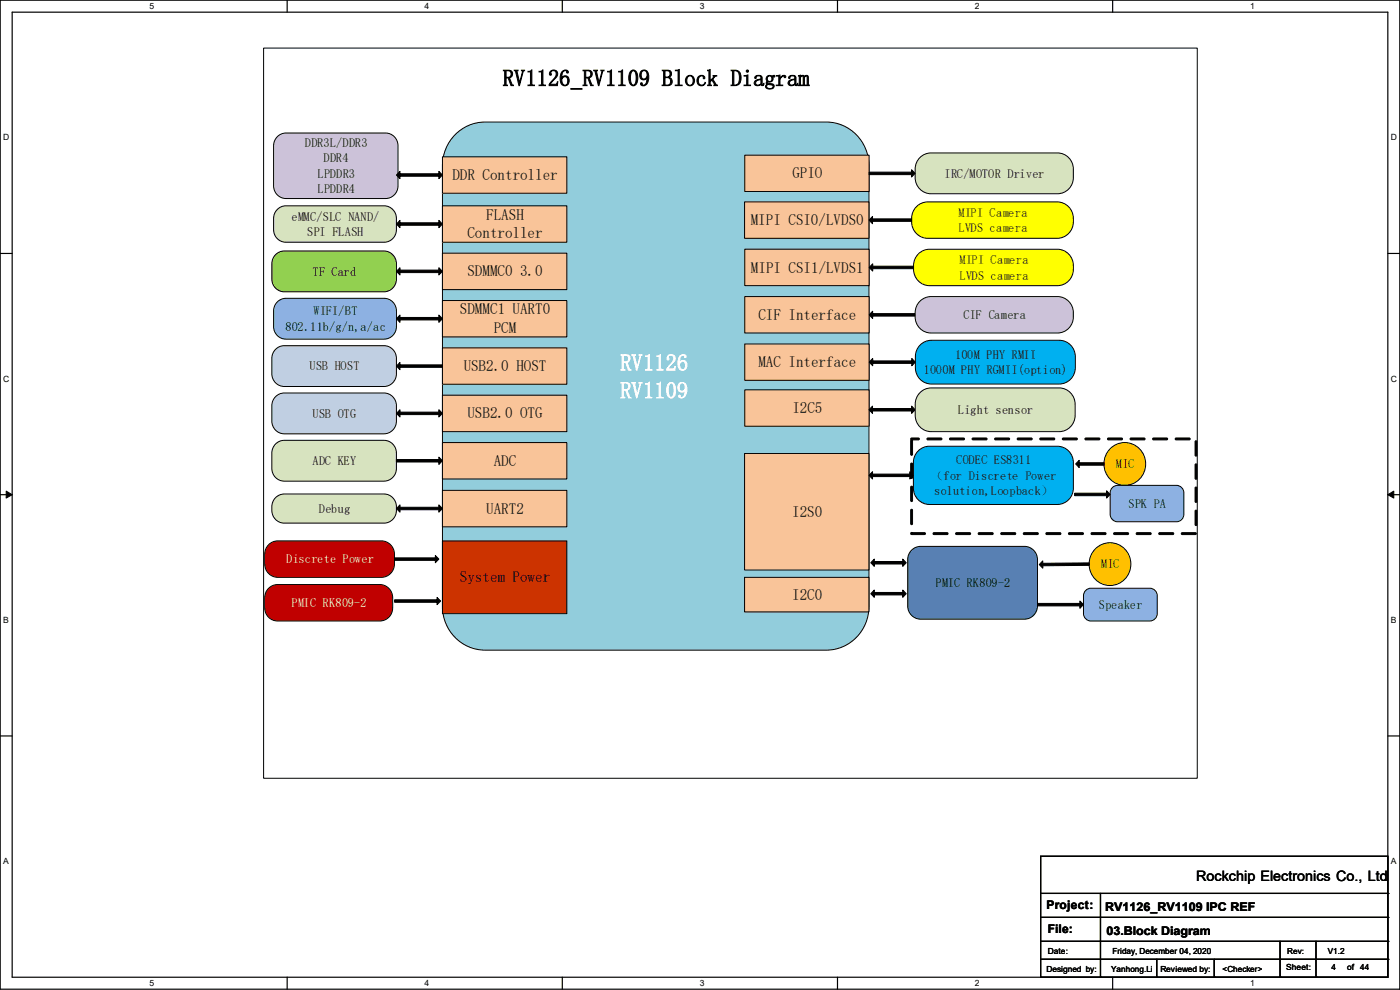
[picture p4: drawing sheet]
<svg xmlns="http://www.w3.org/2000/svg" width="297mm" height="210mm" viewBox="0 0 297 210" stroke-linecap="round" stroke-linejoin="round" font-family="sans-serif">
<path d="M0 0h297v209.8h-297zM2.6 2.6h291.8v204.7h-291.8z" fill="none" stroke="#000" stroke-width=".25"/>
<g fill="#fff">
<path d="M31.7 .3h1v2h-1z"/>
<path d="M31.7 207.6h1v1.9h-1z"/>
</g>
<path d="M60.9 0v2.6M60.9 207.3v2.5" fill="none" stroke="#000" stroke-width=".25"/>
<g fill="#fff">
<path d="M90.1 .3h1v2h-1z"/>
<path d="M90.1 207.6h1v1.9h-1z"/>
</g>
<path d="M119.3 0v2.6M119.3 207.3v2.5" fill="none" stroke="#000" stroke-width=".25"/>
<g fill="#fff">
<path d="M148.5 .3h.9v2h-.9z"/>
<path d="M148.5 207.6h.9v1.9h-.9z"/>
</g>
<path d="M177.7 0v2.6M177.7 207.3v2.5" fill="none" stroke="#000" stroke-width=".25"/>
<g fill="#fff">
<path d="M206.8 .3h1v2h-1z"/>
<path d="M206.8 207.6h1v1.9h-1z"/>
</g>
<path d="M236.1 0v2.6M236.1 207.3v2.5" fill="none" stroke="#000" stroke-width=".25"/>
<g fill="#fff">
<path d="M265.2 .3h1v2h-1z"/>
<path d="M265.2 207.6h1v1.9h-1z"/>
<path d="M.7 28.2h1.2v1.9h-1.2z"/>
<path d="M295.1 28.2h1.2v1.9h-1.2z"/>
<path d="M.7 79.3h1.2v2h-1.2z"/>
<path d="M295.1 79.3h1.2v2h-1.2z"/>
</g>
<path d="M0 53.8h2.6M294.4 53.8h2.6" fill="none" stroke="#000" stroke-width=".25"/>
<g fill="#fff">
<path d="M.7 130.5h1.2v2h-1.2z"/>
<path d="M295.1 130.5h1.1v2h-1.1z"/>
</g>
<path d="M0 104.9h2.6M294.4 104.9h2.6" fill="none" stroke="#000" stroke-width=".25"/>
<path d="M1.3 104.2l1.3 .7-1.3 .8zM294.4 104.9l1.3-.7v1.5z" fill="#000" stroke="#000" stroke-width=".21"/>
<g fill="#fff">
<path d="M.7 181.7h1.2v2h-1.2z"/>
<path d="M295.1 181.7h1.1v2h-1.1z"/>
</g>
<path d="M0 156.1h2.6M294.4 156.1h2.6" fill="none" stroke="#000" stroke-width=".25"/>
<path d="M56 10.2h198v154.9h-198z" fill="#fff"/>
<path d="M55.9 10.2h198.1v154.9h-198.1z" fill="none" stroke="#000" stroke-width=".21"/>
<path d="M96.5 28.6a8.9 8.9 0 0 1 6.4-2.7h72.4a9.2 9.2 0 0 1 9 9.3v93.4a9.2 9.2 0 0 1-9 9.3h-72.4a9.2 9.2 0 0 1-9-9.3v-93.4a9.4 9.4 0 0 1 2.6-6.6z" fill-rule="evenodd" fill="#92cddc"/>
<path d="M96.5 28.6a8.9 8.9 0 0 1 6.4-2.7h72.4a9.2 9.2 0 0 1 9 9.3v93.4a9.2 9.2 0 0 1-9 9.3h-72.4a9.2 9.2 0 0 1-9-9.3v-93.4a9.4 9.4 0 0 1 2.6-6.6z" fill="none" stroke="#000" stroke-width=".21"/>
<path d="M93.9 33.3h26.4v7.7h-26.4z" fill-rule="evenodd" fill="#f9c499"/>
<path d="M93.9 33.3h26.4v7.7h-26.4z" fill="none" stroke="#000" stroke-width=".21"/>
<path d="M59 28.8l1.1-.5 .6-.1h21.1a2.67 2.67 0 0 1 2.6 2.7v8.5a2.67 2.67 0 0 1-2.6 2.7h-21.1a2.66 2.66 0 0 1-2.7-2.7v-8.5a2.73 2.73 0 0 1 1-2.1z" fill-rule="evenodd" fill="#ccc2d9"/>
<path d="M59 28.8l1.1-.5 .6-.1h21.1a2.67 2.67 0 0 1 2.6 2.7v8.5a2.67 2.67 0 0 1-2.6 2.7h-21.1a2.66 2.66 0 0 1-2.7-2.7v-8.5a2.73 2.73 0 0 1 1-2.1zM84.9 36.4v.5h8.2v-.5l.8 .7-.8 .8v-.5h-8.2v.5l-.8-.8z" fill="none" stroke="#000" stroke-width=".21"/>
<path d="M84.9 36.4v.5h8.2v-.5l.8 .7-.8 .8v-.5h-8.2v.5l-.8-.8z" fill-rule="evenodd" fill="#000"/>
<path d="M93.9 43.7h26.4v7.7h-26.4z" fill-rule="evenodd" fill="#f9c499"/>
<path d="M93.9 43.7h26.4v7.7h-26.4z" fill="none" stroke="#000" stroke-width=".21"/>
<path d="M59 44.2l1.1-.5h.5h20.9a2.64 2.64 0 0 1 2.6 2.6 5 5 0 0 1-.6 4.1 2.58 2.58 0 0 1-2 1h-20.9a2.63 2.63 0 0 1-2.6-2.7 5 5 0 0 1 .6-4z" fill-rule="evenodd" fill="#d7e3bf"/>
<path d="M59 44.2l1.1-.5h.5h20.9a2.64 2.64 0 0 1 2.6 2.6 5 5 0 0 1-.6 4.1 2.58 2.58 0 0 1-2 1h-20.9a2.63 2.63 0 0 1-2.6-2.7 5 5 0 0 1 .6-4zM84.9 46.8v.5h8.2v-.5l.8 .7-.8 .8v-.5h-8.2v.5l-.8-.8z" fill="none" stroke="#000" stroke-width=".21"/>
<path d="M84.9 46.8v.5h8.2v-.5l.8 .7-.8 .8v-.5h-8.2v.5l-.8-.8z" fill-rule="evenodd" fill="#000"/>
<path d="M93.9 53.7h26.4v7.7h-26.4z" fill-rule="evenodd" fill="#f9c499"/>
<path d="M93.9 53.7h26.4v7.7h-26.4z" fill="none" stroke="#000" stroke-width=".21"/>
<path d="M58.7 53.8l1-.5 .6-.1h21.2a2.67 2.67 0 0 1 2.6 2.8v3.2a2.68 2.68 0 0 1-2.6 2.7h-21.2a2.67 2.67 0 0 1-2.6-2.7v-3.2a2.73 2.73 0 0 1 1-2.2z" fill-rule="evenodd" fill="#92d050"/>
<path d="M58.7 53.8l1-.5 .6-.1h21.2a2.67 2.67 0 0 1 2.6 2.8v3.2a2.68 2.68 0 0 1-2.6 2.7h-21.2a2.67 2.67 0 0 1-2.6-2.7v-3.2a2.73 2.73 0 0 1 1-2.2zM84.9 56.8v.5h8.2v-.5l.8 .8-.8 .7v-.5h-8.2v.5l-.8-.7z" fill="none" stroke="#000" stroke-width=".21"/>
<path d="M84.9 56.8v.5h8.2v-.5l.8 .8-.8 .7v-.5h-8.2v.5l-.8-.7z" fill-rule="evenodd" fill="#000"/>
<path d="M93.9 63.8h26.4v7.7h-26.4z" fill-rule="evenodd" fill="#f9c499"/>
<path d="M93.9 63.8h26.4v7.7h-26.4z" fill="none" stroke="#000" stroke-width=".21"/>
<path d="M59 63.9l1.1-.5 .5-.1h20.9a2.64 2.64 0 0 1 2.6 2.7v3.3a2.65 2.65 0 0 1-2.6 2.6h-20.9a2.64 2.64 0 0 1-2.6-2.6v-3.3a2.69 2.69 0 0 1 1-2.1z" fill-rule="evenodd" fill="#8db1e2"/>
<path d="M59 63.9l1.1-.5 .5-.1h20.9a2.64 2.64 0 0 1 2.6 2.7v3.3a2.65 2.65 0 0 1-2.6 2.6h-20.9a2.64 2.64 0 0 1-2.6-2.6v-3.3a2.69 2.69 0 0 1 1-2.1zM84.9 66.8v.5h8.2v-.5l.8 .8-.8 .8v-.5h-8.2v.5l-.8-.8z" fill="none" stroke="#000" stroke-width=".21"/>
<path d="M84.9 66.8v.5h8.2v-.5l.8 .8-.8 .8v-.5h-8.2v.5l-.8-.8z" fill-rule="evenodd" fill="#000"/>
<path d="M93.9 73.8h26.4v7.7h-26.4z" fill-rule="evenodd" fill="#f9c499"/>
<path d="M93.9 73.8h26.4v7.7h-26.4z" fill="none" stroke="#000" stroke-width=".21"/>
<path d="M58.7 73.9l1-.5 .6-.1h21.2a2.67 2.67 0 0 1 2.6 2.7v3.3a2.68 2.68 0 0 1-2.6 2.7h-21.2a2.67 2.67 0 0 1-2.6-2.7v-3.3a2.73 2.73 0 0 1 1-2.1z" fill-rule="evenodd" fill="#c0cfe2"/>
<path d="M58.7 73.9l1-.5 .6-.1h21.2a2.67 2.67 0 0 1 2.6 2.7v3.3a2.68 2.68 0 0 1-2.6 2.7h-21.2a2.67 2.67 0 0 1-2.6-2.7v-3.3a2.73 2.73 0 0 1 1-2.1z" fill="none" stroke="#000" stroke-width=".21"/>
<path d="M93.9 83.8h26.4v7.8h-26.4z" fill-rule="evenodd" fill="#f9c499"/>
<path d="M93.9 83.8h26.4v7.8h-26.4z" fill="none" stroke="#000" stroke-width=".21"/>
<path d="M58.7 84l1-.6h.6h21.2a2.67 2.67 0 0 1 2.6 2.7v3.2a2.68 2.68 0 0 1-2.6 2.7h-21.2a2.67 2.67 0 0 1-2.6-2.7v-3.2a2.73 2.73 0 0 1 1-2.1z" fill-rule="evenodd" fill="#c0cfe2"/>
<path d="M58.7 84l1-.6h.6h21.2a2.67 2.67 0 0 1 2.6 2.7v3.2a2.68 2.68 0 0 1-2.6 2.7h-21.2a2.67 2.67 0 0 1-2.6-2.7v-3.2a2.73 2.73 0 0 1 1-2.1zM84.9 86.9v.5h8.2v-.5l.8 .8-.8 .8v-.5h-8.2v.5l-.8-.8z" fill="none" stroke="#000" stroke-width=".21"/>
<path d="M84.9 86.9v.5h8.2v-.5l.8 .8-.8 .8v-.5h-8.2v.5l-.8-.8z" fill-rule="evenodd" fill="#000"/>
<path d="M93.9 93.9h26.4v7.7h-26.4z" fill-rule="evenodd" fill="#f9c499"/>
<path d="M93.9 93.9h26.4v7.7h-26.4z" fill="none" stroke="#000" stroke-width=".21"/>
<path d="M58.7 94l1-.5 .6-.1h21.2a2.67 2.67 0 0 1 2.6 2.7v3.3a2.68 2.68 0 0 1-2.6 2.7h-21.2a2.67 2.67 0 0 1-2.6-2.7v-3.3a2.73 2.73 0 0 1 1-2.1z" fill-rule="evenodd" fill="#d7e3bf"/>
<path d="M58.7 94l1-.5 .6-.1h21.2a2.67 2.67 0 0 1 2.6 2.7v3.3a2.68 2.68 0 0 1-2.6 2.7h-21.2a2.67 2.67 0 0 1-2.6-2.7v-3.3a2.73 2.73 0 0 1 1-2.1z" fill="none" stroke="#000" stroke-width=".21"/>
<path d="M158 32.9h26.4v7.7h-26.4z" fill-rule="evenodd" fill="#f9c499"/>
<path d="M158 32.9h26.4v7.7h-26.4zM84.9 76.9v.5h9v.5h-9v.5l-.8-.7zM84.1 97.5h9v-.5l.8 .7-.8 .8v-.5h-9z" fill="none" stroke="#000" stroke-width=".21"/>
<g fill="#000">
<path d="M84.9 76.9v.5h9v.5h-9v.5l-.8-.7z" fill-rule="evenodd"/>
<path d="M84.1 97.5h9v-.5l.8 .7-.8 .8v-.5h-9z" fill-rule="evenodd"/>
</g>
<path d="M93.9 114.7h26.4v15.5h-26.4z" fill-rule="evenodd" fill="#c30"/>
<path d="M93.9 114.7h26.4v15.5h-26.4z" fill="none" stroke="#000" stroke-width=".21"/>
<path d="M193.6 116.5l1.1-.5 .6-.1h22a2.78 2.78 0 0 1 2.8 2.8v9.8a2.8 2.8 0 0 1-2.8 2.9h-22a2.79 2.79 0 0 1-2.7-2.9v-9.8a2.82 2.82 0 0 1 1-2.2z" fill-rule="evenodd" fill="#5880b3"/>
<path d="M193.6 116.5l1.1-.5 .6-.1h22a2.78 2.78 0 0 1 2.8 2.8v9.8a2.8 2.8 0 0 1-2.8 2.9h-22a2.79 2.79 0 0 1-2.7-2.9v-9.8a2.82 2.82 0 0 1 1-2.2z" fill="none" stroke="#000" stroke-width=".21"/>
<path d="M158 122.5h26.3v7.3h-26.3z" fill-rule="evenodd" fill="#f9c499"/>
<path d="M158 122.5h26.3v7.3h-26.3z" fill="none" stroke="#000" stroke-width=".21"/>
<path d="M230.5 125.1l.9-.3h12.5a1.59 1.59 0 0 1 1.6 1.6v3.7a1.59 1.59 0 0 1-1.6 1.6h-12.5a1.57 1.57 0 0 1-1.5-1.6v-3.7v-.5z" fill-rule="evenodd" fill="#8db1e2"/>
<path d="M220.1 128h9v-.5l.8 .8-.8 .7v-.5h-9zM230.5 125.1l.9-.3h12.5a1.59 1.59 0 0 1 1.6 1.6v3.7a1.59 1.59 0 0 1-1.6 1.6h-12.5a1.57 1.57 0 0 1-1.5-1.6v-3.7v-.5z" fill="none" stroke="#000" stroke-width=".21"/>
<path d="M220.1 128h9v-.5l.8 .8-.8 .7v-.5h-9z" fill-rule="evenodd" fill="#000"/>
<path d="M158 96.2h26.3v24.7h-26.3z" fill-rule="evenodd" fill="#f9c499"/>
<path d="M158 96.2h26.3v24.7h-26.3z" fill="none" stroke="#000" stroke-width=".21"/>
<path d="M158 42.8h26.3v7.8h-26.3z" fill-rule="evenodd" fill="#f9c499"/>
<path d="M158 42.8h26.3v7.8h-26.3z" fill="none" stroke="#000" stroke-width=".21"/>
<path d="M194.4 43.9a3.4 3.4 0 0 1 2.4-1.1h27.5a3.6 3.6 0 0 1 3.4 4.2 3.5 3.5 0 0 1-3.4 3.6h-27.5a3.6 3.6 0 0 1-3.4-4.3 3.5 3.5 0 0 1 1-2.4z" fill-rule="evenodd" fill="#ff0"/>
<path d="M194.4 43.9a3.4 3.4 0 0 1 2.4-1.1h27.5a3.6 3.6 0 0 1 3.4 4.2 3.5 3.5 0 0 1-3.4 3.6h-27.5a3.6 3.6 0 0 1-3.4-4.3 3.5 3.5 0 0 1 1-2.4z" fill="none" stroke="#000" stroke-width=".21"/>
<path d="M158 52.9h26.4v7.7h-26.4z" fill-rule="evenodd" fill="#f9c499"/>
<path d="M158 52.9h26.4v7.7h-26.4zM185.1 56v.5h8.7v.5h-8.7v.5l-.7-.8z" fill="none" stroke="#000" stroke-width=".21"/>
<path d="M185.1 56v.5h8.7v.5h-8.7v.5l-.7-.8z" fill-rule="evenodd" fill="#000"/>
<path d="M194.8 53.9a3.3 3.3 0 0 1 2.4-1h27.1a3.6 3.6 0 0 1 3.4 4.2 3.4 3.4 0 0 1-3.4 3.5h-27.1a3.6 3.6 0 0 1-3.4-4.3 3.5 3.5 0 0 1 1-2.4z" fill-rule="evenodd" fill="#ff0"/>
<path d="M194.8 53.9a3.3 3.3 0 0 1 2.4-1h27.1a3.6 3.6 0 0 1 3.4 4.2 3.4 3.4 0 0 1-3.4 3.5h-27.1a3.6 3.6 0 0 1-3.4-4.3 3.5 3.5 0 0 1 1-2.4z" fill="none" stroke="#000" stroke-width=".21"/>
<path d="M158 62.9h26.4v7.7h-26.4z" fill-rule="evenodd" fill="#f9c499"/>
<path d="M158 62.9h26.4v7.7h-26.4zM185.1 66v.5h9v.6h-9v.5l-.7-.8z" fill="none" stroke="#000" stroke-width=".21"/>
<path d="M185.1 66v.5h9v.6h-9v.5l-.7-.8z" fill-rule="evenodd" fill="#000"/>
<path d="M195.1 63.9a3.3 3.3 0 0 1 2.4-1h26.9a3.5 3.5 0 0 1 3.3 4.3 3.4 3.4 0 0 1-3.3 3.4h-26.9a3.5 3.5 0 0 1-3.4-4.2 3.5 3.5 0 0 1 1-2.5z" fill-rule="evenodd" fill="#ccc2d9"/>
<path d="M195.1 63.9a3.3 3.3 0 0 1 2.4-1h26.9a3.5 3.5 0 0 1 3.3 4.3 3.4 3.4 0 0 1-3.3 3.4h-26.9a3.5 3.5 0 0 1-3.4-4.2 3.5 3.5 0 0 1 1-2.5z" fill="none" stroke="#000" stroke-width=".21"/>
<path d="M93.9 104h26.4v7.8h-26.4z" fill-rule="evenodd" fill="#f9c499"/>
<path d="M93.9 104h26.4v7.8h-26.4z" fill="none" stroke="#000" stroke-width=".21"/>
<path d="M158 73h26.4v7.7h-26.4z" fill-rule="evenodd" fill="#f9c499"/>
<path d="M158 73h26.4v7.7h-26.4zM185.1 76v.6h8.3v-.6l.8 .8-.8 .8v-.5h-8.3v.5l-.7-.8z" fill="none" stroke="#000" stroke-width=".21"/>
<path d="M185.1 76v.6h8.3v-.6l.8 .8-.8 .8v-.5h-8.3v.5l-.7-.8z" fill-rule="evenodd" fill="#000"/>
<path d="M195.2 73.2a3.3 3.3 0 0 1 2.4-1h27.1a3.4 3.4 0 0 1 3.4 3.5 5.5 5.5 0 0 1-1 4.7 3.3 3.3 0 0 1-2.4 1.1h-27.1a3.4 3.4 0 0 1-3.4-3.5 5.5 5.5 0 0 1 1-4.8z" fill-rule="evenodd" fill="#00b0f0"/>
<path d="M195.2 73.2a3.3 3.3 0 0 1 2.4-1h27.1a3.4 3.4 0 0 1 3.4 3.5 5.5 5.5 0 0 1-1 4.7 3.3 3.3 0 0 1-2.4 1.1h-27.1a3.4 3.4 0 0 1-3.4-3.5 5.5 5.5 0 0 1 1-4.8z" fill="none" stroke="#000" stroke-width=".21"/>
<path d="M58.7 105.4l1-.5 .6-.1h21.2a2.83 2.83 0 0 1 2.6 3.5 2.68 2.68 0 0 1-2.6 2.7h-21.2a2.83 2.83 0 0 1-2.6-3.5 2.73 2.73 0 0 1 1-2.1z" fill-rule="evenodd" fill="#d7e3bf"/>
<path d="M185.1 45.9v.5h8.3v.6h-8.3v.5l-.8-.8zM58.7 105.4l1-.5 .6-.1h21.2a2.83 2.83 0 0 1 2.6 3.5 2.68 2.68 0 0 1-2.6 2.7h-21.2a2.83 2.83 0 0 1-2.6-3.5 2.73 2.73 0 0 1 1-2.1z" fill="none" stroke="#000" stroke-width=".21"/>
<path d="M185.1 45.9v.5h8.3v.6h-8.3v.5l-.8-.8z" fill-rule="evenodd" fill="#000"/>
<path d="M158 82.7h26.4v7.7h-26.4z" fill-rule="evenodd" fill="#f9c499"/>
<path d="M158 82.7h26.4v7.7h-26.4zM84.9 107.1v.5h8.2v-.5l.8 .8-.8 .7v-.5h-8.2v.5l-.8-.7z" fill="none" stroke="#000" stroke-width=".21"/>
<path d="M84.9 107.1v.5h8.2v-.5l.8 .8-.8 .7v-.5h-8.2v.5l-.8-.7z" fill-rule="evenodd" fill="#000"/>
<path d="M195.1 33.4a3.3 3.3 0 0 1 2.4-1h26.9a3.4 3.4 0 0 1 3.3 3.5 4.9 4.9 0 0 1-1 4.2 3.3 3.3 0 0 1-2.3 1h-26.9a3.4 3.4 0 0 1-3.4-3.4 4.9 4.9 0 0 1 1-4.3z" fill-rule="evenodd" fill="#d7e3bf"/>
<path d="M184.4 36.5h9v-.5l.7 .8-.7 .8v-.6h-9zM195.1 33.4a3.3 3.3 0 0 1 2.4-1h26.9a3.4 3.4 0 0 1 3.3 3.5 4.9 4.9 0 0 1-1 4.2 3.3 3.3 0 0 1-2.3 1h-26.9a3.4 3.4 0 0 1-3.4-3.4 4.9 4.9 0 0 1 1-4.3zM185.1 86.2v.5h8.3v-.5l.8 .7-.8 .8v-.5h-8.3v.5l-.8-.8z" fill="none" stroke="#000" stroke-width=".21"/>
<g fill="#000">
<path d="M184.4 36.5h9v-.5l.7 .8-.7 .8v-.6h-9z" fill-rule="evenodd"/>
<path d="M185.1 86.2v.5h8.3v-.5l.8 .7-.8 .8v-.5h-8.3v.5l-.8-.8z" fill-rule="evenodd"/>
</g>
<path d="M195.2 83.3a3.3 3.3 0 0 1 2.4-1h27.1a3.4 3.4 0 0 1 3.4 3.5 5.5 5.5 0 0 1-1 4.8 3.3 3.3 0 0 1-2.4 1h-27.1a3.4 3.4 0 0 1-3.4-3.5 5.5 5.5 0 0 1 1-4.8z" fill-rule="evenodd" fill="#d7e3bf"/>
<path d="M195.2 83.3a3.3 3.3 0 0 1 2.4-1h27.1a3.4 3.4 0 0 1 3.4 3.5 5.5 5.5 0 0 1-1 4.8 3.3 3.3 0 0 1-2.4 1h-27.1a3.4 3.4 0 0 1-3.4-3.5 5.5 5.5 0 0 1 1-4.8zM185.1 100.1v.5h7.9v-.5l.8 .7-.8 .8v-.5h-7.9v.5l-.8-.8z" fill="none" stroke="#000" stroke-width=".21"/>
<path d="M185.1 100.1v.5h7.9v-.5l.8 .7-.8 .8v-.5h-7.9v.5l-.8-.8z" fill-rule="evenodd" fill="#000"/>
<path d="M194.8 95.7a3.3 3.3 0 0 1 2.4-1h27.1a3.4 3.4 0 0 1 3.4 3.4v5.4a3.4 3.4 0 0 1-3.4 3.5h-27.1a3.4 3.4 0 0 1-3.4-3.5v-5.4a3.5 3.5 0 0 1 1-2.4z" fill-rule="evenodd" fill="#00b0f0"/>
<path d="M194.8 95.7a3.3 3.3 0 0 1 2.4-1h27.1a3.4 3.4 0 0 1 3.4 3.4v5.4a3.4 3.4 0 0 1-3.4 3.5h-27.1a3.4 3.4 0 0 1-3.4-3.5v-5.4a3.5 3.5 0 0 1 1-2.4z" fill="none" stroke="#000" stroke-width=".21"/>
<path d="M235.8 94.9a4.5 4.5 0 0 1 6.2 .6 4.5 4.5 0 0 1-.5 6.3 4.5 4.5 0 0 1-6.3-.4 4.6 4.6 0 0 1 .6-6.5z" fill-rule="evenodd" fill="#ffc000"/>
<path d="M235.8 94.9a4.5 4.5 0 0 1 6.2 .6 4.5 4.5 0 0 1-.5 6.3 4.5 4.5 0 0 1-6.3-.4 4.6 4.6 0 0 1 .6-6.5z" fill="none" stroke="#000" stroke-width=".21"/>
<path d="M236.2 103.3l.9-.3h12.5a1.57 1.57 0 0 1 1.6 1.6v4.5a1.58 1.58 0 0 1-1.6 1.6h-12.5a1.58 1.58 0 0 1-1.6-1.6v-4.5l.1-.5z" fill-rule="evenodd" fill="#8db1e2"/>
<path d="M229 97.7v.5h5.2v.5h-5.2v.5l-.8-.8zM228 104.6h6.8v-.5l.7 .8-.7 .8v-.5h-6.8zM236.2 103.3l.9-.3h12.5a1.57 1.57 0 0 1 1.6 1.6v4.5a1.58 1.58 0 0 1-1.6 1.6h-12.5a1.58 1.58 0 0 1-1.6-1.6v-4.5l.1-.5z" fill="none" stroke="#000" stroke-width=".21"/>
<g fill="#000">
<path d="M229 97.7v.5h5.2v.5h-5.2v.5l-.8-.8z" fill-rule="evenodd"/>
<path d="M228 104.6h6.8v-.5l.7 .8-.7 .8v-.5h-6.8z" fill-rule="evenodd"/>
</g>
<path d="M193.3 93.4h.2l.1 .1v2.9l-.2 .2-.2-.2zM193.3 98.3h.2l.1 .1v2.9l-.2 .2-.2-.2zM193.3 103.2h.2l.1 .1v2.9l-.2 .2-.2-.2zM193.3 108.1h.2l.1 .1v2.9l-.2 .2-.2-.2zM193.3 113h.2l.1 .2-.2-.2h2.7l.2 .2-.2 .2h-2.7l-.2-.2zM198 113.1l2.9-.1 .2 .2-.2 .2h-2.8l-.1-.1zM202.8 113.1l2.9-.1 .2 .2-.2 .2h-2.8l-.1-.1zM207.6 113.1l2.9-.1 .2 .2-.2 .2h-2.8l-.1-.1zM212.4 113.1l2.9-.1 .2 .2-.2 .2h-2.8l-.1-.1zM217.2 113.1l2.9-.1 .2 .2-.2 .2h-2.8l-.1-.1zM221.9 113.1l3-.1 .2 .2-.2 .2h-2.8l-.2-.1zM226.7 113.1l3-.1 .2 .2-.2 .2h-2.8l-.2-.1zM231.5 113.1l2.9-.1 .3 .2-.3 .2h-2.7l-.2-.1zM236.3 113.1l2.9-.1 .2 .2-.2 .2h-2.8l-.1-.1zM241.1 113.1l2.9-.1 .2 .2-.2 .2h-2.8l-.1-.1zM245.9 113.1l2.9-.1 .2 .2-.2 .2h-2.8l-.1-.1zM250.7 113.1l2.9-.1 .2 .2-.2 .2h-2.8l-.1-.1zM253.6 108.3h.3v.1v2.9l-.2 .2-.2-.2zM253.6 103.4h.3v.1v2.9l-.2 .2-.2-.2zM253.6 98.5h.3v.1v2.9l-.2 .2-.2-.2zM253.6 93.6h.3v.1v2.9l-.2 .2-.2-.2zM249.4 93l2.9-.1 .2 .2-.2 .2h-2.8l-.2-.2zM244.6 93l2.9-.1 .2 .2-.2 .2h-2.8h-.1zM239.8 93l2.9-.1 .2 .2-.2 .2h-2.8h-.1zM235 93l2.9-.1 .2 .2-.2 .2h-2.8l-.2-.2zM230.2 93l3-.1 .2 .2-.2 .2h-2.8l-.2-.2zM225.4 93l3-.1 .2 .2-.2 .2h-2.8h-.2zM220.6 93l3-.1 .2 .2-.2 .2h-2.8h-.2zM215.9 93l2.9-.1 .2 .2-.2 .2h-2.8l-.2-.2zM211.1 93l2.9-.1 .2 .2-.2 .2h-2.8l-.2-.2zM206.3 93l2.9-.1 .2 .2-.2 .2h-2.8l-.2-.2zM201.5 93l2.9-.1 .2 .2-.2 .2h-2.8h-.1zM196.7 93l2.9-.1 .2 .2-.2 .2h-2.8h-.1zM193.3 93l1.5-.1 .2 .2-.2 .2h-1.4l-.2-.2z" fill="#000" stroke="#000" stroke-width=".21"/>
<path d="M232.6 116.2a4.5 4.5 0 0 1 6.3 .6 4.5 4.5 0 0 1-.5 6.2 4.5 4.5 0 0 1-6.3-.4 4.6 4.6 0 0 1 .5-6.4z" fill-rule="evenodd" fill="#ffc000"/>
<path d="M185.5 118.6v.5h6v-.5l.8 .8-.8 .7v-.5h-6v.5l-.8-.7zM221.2 119v.5l9.9-.1v.5l-9.9 .1v.5l-.7-.7zM232.6 116.2a4.5 4.5 0 0 1 6.3 .6 4.5 4.5 0 0 1-.5 6.2 4.5 4.5 0 0 1-6.3-.4 4.6 4.6 0 0 1 .5-6.4zM185.5 125.2v.5h6v-.5l.8 .7-.8 .8v-.5h-6v.5l-.8-.8z" fill="none" stroke="#000" stroke-width=".21"/>
<g fill="#000">
<path d="M185.5 118.6v.5h6v-.5l.8 .8-.8 .7v-.5h-6v.5l-.8-.7z" fill-rule="evenodd"/>
<path d="M221.2 119v.5l9.9-.1v.5l-9.9 .1v.5l-.7-.7z" fill-rule="evenodd"/>
<path d="M185.5 125.2v.5h6v-.5l.8 .7-.8 .8v-.5h-6v.5l-.8-.8z" fill-rule="evenodd"/>
</g>
<path d="M57.2 115.4l1.1-.6 .6-.1h22a2.78 2.78 0 0 1 2.8 2.9 4.4 4.4 0 0 1-1.1 4.3l-1 .5-.7 .1h-22a2.78 2.78 0 0 1-2.7-2.9 4.4 4.4 0 0 1 1-4.2z" fill-rule="evenodd" fill="#c00000"/>
<path d="M57.2 115.4l1.1-.6 .6-.1h22a2.78 2.78 0 0 1 2.8 2.9 4.4 4.4 0 0 1-1.1 4.3l-1 .5-.7 .1h-22a2.78 2.78 0 0 1-2.7-2.9 4.4 4.4 0 0 1 1-4.2z" fill="none" stroke="#000" stroke-width=".21"/>
<path d="M57.2 124.6l1.1-.5 .6-.1h21.7a2.75 2.75 0 0 1 2.7 2.8 4.4 4.4 0 0 1-1 4.3l-1.1 .6h-.6h-21.7a2.73 2.73 0 0 1-2.7-2.7 4.4 4.4 0 0 1 1-4.4z" fill-rule="evenodd" fill="#c00000"/>
<path d="M83.7 118.3h8.7v-.5l.7 .8-.7 .8v-.5h-8.7zM57.2 124.6l1.1-.5 .6-.1h21.7a2.75 2.75 0 0 1 2.7 2.8 4.4 4.4 0 0 1-1 4.3l-1.1 .6h-.6h-21.7a2.73 2.73 0 0 1-2.7-2.7 4.4 4.4 0 0 1 1-4.4zM83.7 127.2h9v-.5l.8 .8-.8 .8v-.5h-9z" fill="none" stroke="#000" stroke-width=".21"/>
<g fill="#000">
<path d="M83.7 118.3h8.7v-.5l.7 .8-.7 .8v-.5h-8.7z" fill-rule="evenodd"/>
<path d="M83.7 127.2h9v-.5l.8 .8-.8 .8v-.5h-9z" fill-rule="evenodd"/>
</g>
<g fill="none" stroke="#000" stroke-width=".25">
<path d="M220.8 181.7h73.6v25.6h-73.6zM220.8 189.5h73.6M220.8 194.6h73.6M220.8 199.7h73.6M233.5 189.5v17.8M271.6 199.7v7.6M279.2 199.7v7.6M294.4 189.5h.1M294.4 194.6h.1M294.4 199.7h.1M220.8 203.5h73.6M233.5 207.3h.1"/>
<path d="M245.4 207.3h.1M245.4 203.5v3.8M257.6 207.3h.1M257.6 203.5v3.8M271.6 207.3h.1M279.2 207.3h.1M294.4 203.5h.1"/>
</g>
<text font-size="4.9" x="106.6" y="18.2">RV1126_RV1109 Block Diagram</text>
<g font-size="4.9" fill="#fff">
<text x="131.6" y="78.6">RV1126</text>
<text x="131.6" y="84.5">RV1109</text>
</g>
<g font-size="3.3">
<text x="96" y="38.2">DDR Controller</text>
<text x="168.1" y="37.8">GPIO</text>
<text x="103.2" y="46.7">FLASH</text>
<text x="159.3" y="47.8">MIPI CSI0/LVDS0</text>
<text x="99.2" y="50.6">Controller</text>
<text x="99.2" y="58.6">SDMMC0 3.0</text>
<text x="159.3" y="57.8">MIPI CSI1/LVDS1</text>
<text x="97.6" y="66.7">SDMMC1 UART0</text>
<text x="104.8" y="70.6">PCM</text>
<text x="160.9" y="67.9">CIF Interface</text>
<text x="160.9" y="77.9">MAC Interface</text>
<text x="98.4" y="78.7">USB2.0 HOST</text>
<text x="99.2" y="88.8">USB2.0 OTG</text>
<text x="168.1" y="87.6">I2C5</text>
<text x="104.8" y="98.8">ADC</text>
<text x="103.2" y="109">UART2</text>
<text x="168.1" y="109.6">I2S0</text>
<text x="97.6" y="123.5">System Power</text>
<text x="168.1" y="127.2">I2C0</text>
</g>
<text font-size="3" x="253.8" y="186.9">Rockchip Electronics Co., Ltd</text>
<g font-size="2.7">
<text x="64.7" y="31.2">DDR3L/DDR3</text>
<text x="68.7" y="34.5">DDR4</text>
<text x="67.4" y="37.7">LPDDR3</text>
<text x="67.4" y="41">LPDDR4</text>
<text x="200.4" y="37.7">IRC/MOTOR Driver</text>
<text x="61.9" y="46.8">eMMC/SLC NAND/</text>
<text x="203.3" y="46">MIPI Camera</text>
<text x="65.2" y="50.1">SPI FLASH</text>
<text x="203.3" y="49.2">LVDS camera</text>
<text x="66.3" y="58.5">TF Card</text>
<text x="203.5" y="56">MIPI Camera</text>
<text x="203.5" y="59.3">LVDS camera</text>
<text x="60.5" y="70.1">802.11b/g/n,a/ac</text>
<text x="66.5" y="66.9">WIFI/BT</text>
<text x="204.4" y="67.7">CIF Camera</text>
<text x="202.6" y="76.1">100M PHY RMII</text>
<text x="65.7" y="78.6">USB HOST</text>
<text x="196" y="79.4">1000M PHY RGMII(option)</text>
<text x="66.3" y="88.6">USB OTG</text>
<text x="203.2" y="87.8">Light sensor</text>
<text x="66.3" y="98.7">ADC KEY</text>
<text x="197.5" y="101.8">（for Discrete Power</text>
<text x="202.9" y="98.5">CODEC ES8311</text>
<text x="236.7" y="99.4">MIC</text>
<text x="198.2" y="105">solution,Loopback）</text>
<text x="239.4" y="107.7">SPK PA</text>
<text x="67.6" y="108.8">Debug</text>
<text x="198.5" y="124.5">PMIC RK809-2</text>
<text x="233.6" y="120.6">MIC</text>
<text x="233.1" y="129.2">Speaker</text>
</g>
<g font-size="2.7" fill="#fff">
<text x="60.7" y="119.5">Discrete Power</text>
<text x="61.9" y="128.8">PMIC RK809-2</text>
</g>
<g font-size="2.5">
<text x="222" y="192.9">Project:</text>
<text x="222.3" y="198">File:</text>
<text x="234.5" y="193.2">RV1126_RV1109 IPC REF</text>
<text x="234.7" y="198.2">03.Block Diagram</text>
</g>
<g font-size="1.8">
<text x="31.7" y="1.9">5</text>
<text x="90.1" y="1.9">4</text>
<text x="148.5" y="1.9">3</text>
<text x="206.8" y="1.9">2</text>
<text x="265.2" y="1.9">1</text>
<text x=".7" y="29.8">D</text>
<text x="295.1" y="29.8">D</text>
<text x=".7" y="80.9">C</text>
<text x="295.1" y="80.9">C</text>
<text x=".7" y="132.1">B</text>
<text x="295.1" y="132.1">B</text>
<text x=".7" y="183.3">A</text>
<text x="295.1" y="183.3">A</text>
<text x="222.3" y="202.3">Date:</text>
<text x="236" y="202.3">Friday, December 04, 2020</text>
<text x="281.7" y="202.3">V1.2</text>
<text x="31.7" y="209.2">5</text>
<text x="90.1" y="209.2">4</text>
<text x="148.5" y="209.2">3</text>
<text x="206.8" y="209.2">2</text>
<text x="222" y="206.1">Designed by:</text>
<text x="235.7" y="206.1">Yanhong.Li</text>
<text x="246.2" y="206.1">Reviewed by:</text>
<text x="259.4" y="206.1">&lt;Checker&gt;</text>
<text x="265.2" y="209.2">1</text>
<text x="272.8" y="205.9">Sheet:</text>
<text x="282.5" y="205.9">4</text>
<text x="285.8" y="205.9">of</text>
<text x="288.6" y="205.9">44</text>
</g>
<text font-size="1.7" x="273.1" y="202.3">Rev:</text>
</svg>
